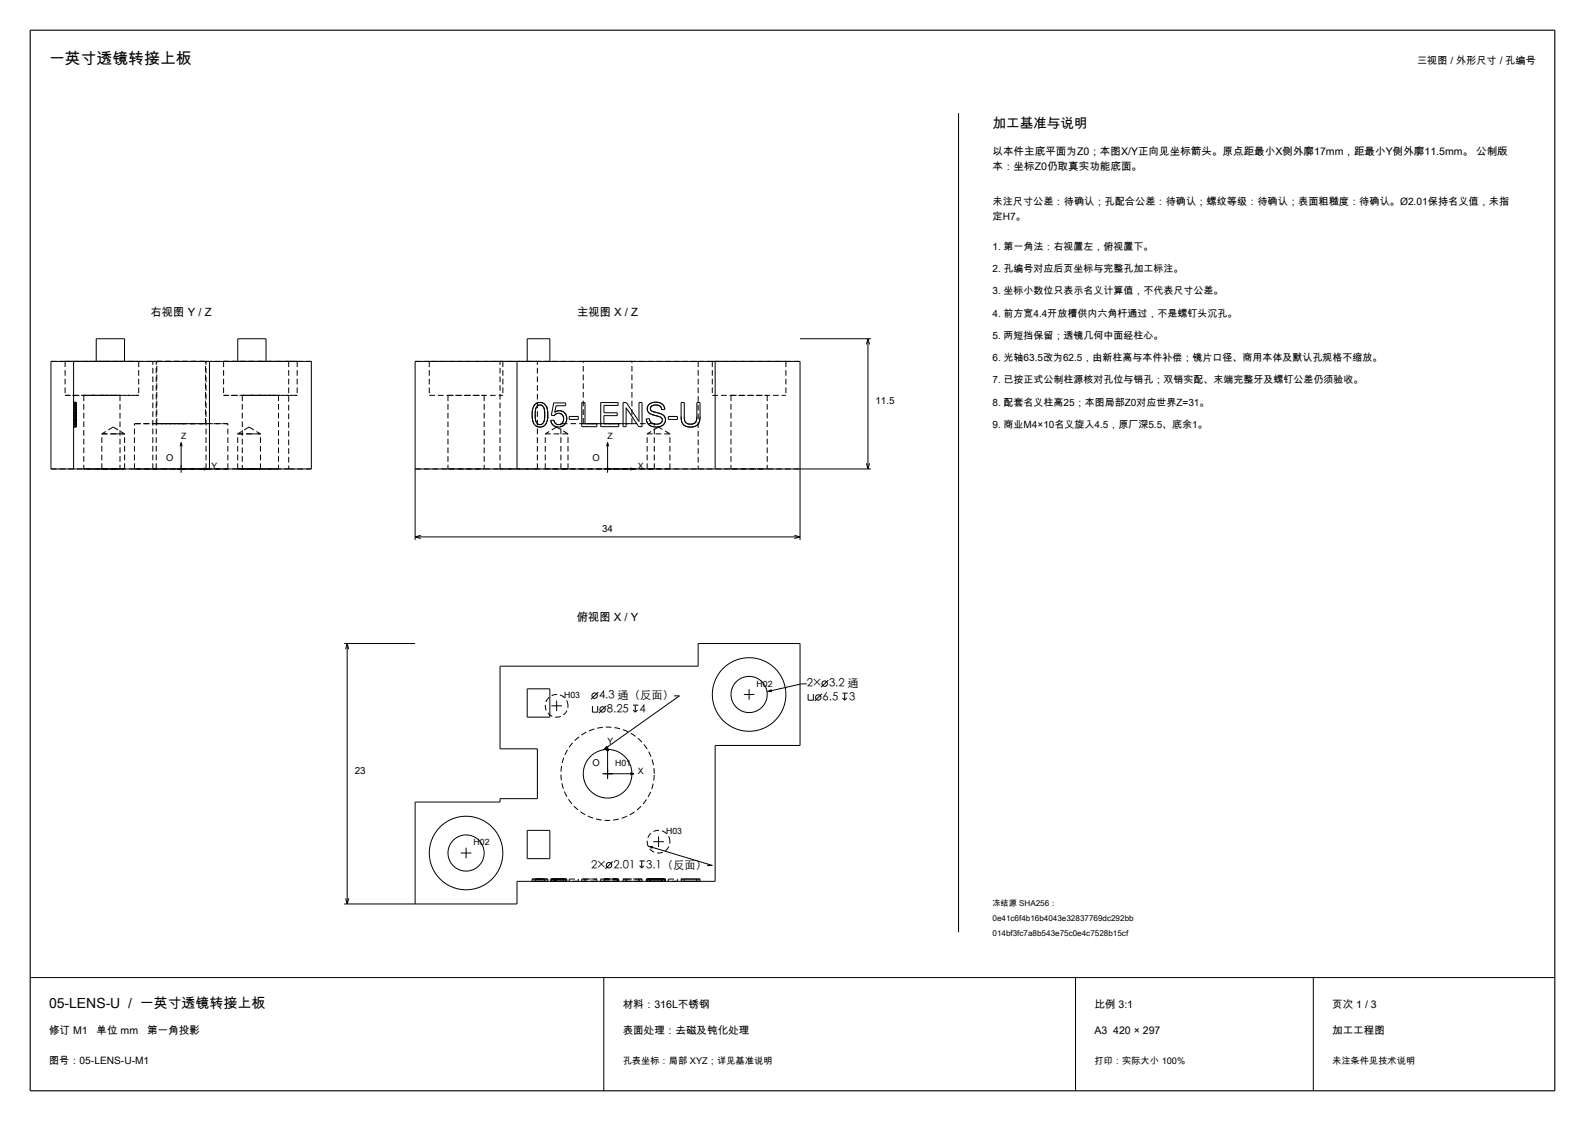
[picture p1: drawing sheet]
<svg xmlns="http://www.w3.org/2000/svg" width="420mm" height="297mm" viewBox="0 0 420 297" stroke-linecap="round" stroke-linejoin="round" font-family="sans-serif">
<path d="M8 8h404v281h-404z" fill="none" stroke="#000" stroke-width=".3"/>
<g fill="none" stroke="#000" stroke-width=".26">
<path d="M254 30v217M13.5 95.8h69v28.5h-69zM19.5 95.8v28.5M25.5 95.8v-6h7.5v6M55.5 95.8v28.5M63 95.8v-6h7.5v6M137 95.8v28.5M139.7 95.8v-6h6v6M189.5 95.8v28.5M212 89.8h18.8M230 89.8v34.5M230 89.8l-.4 1.5"/>
<path d="M230 89.8l.4 1.5M48 117.2v8M48 117.2l-.3 1.1M48 117.2l.3 1.1M141 109.9a2.8 2.8 0 0 0 1.7 3.2l.4 .1M141 109.9v.2M141 109.6v.3M141 110.8l.6 1.6M141.1 108.6v.1M141.2 108.1l-.2 1.8M141.2 108.1v.1M141.3 107.9l-.1 .2"/>
<path d="M141.5 107.5h.1M141.8 109.9l.1 1.3 .3 .8M141.8 109.9l.1 1.2 .3 .9M141.8 109.5v.4M141.9 108.5v.1M142.2 112l.4 .4 .5 .1M142.2 112v.1M142.2 107.7l-.3 .9-.1 1.3M142.2 107.7l-.1 .2M142.3 107.6l-.1 .1M142.8 106.6l-.1 .1M142.8 112.5h.3"/>
<path d="M143 106.6h-.1M143.1 107.3l.5 .1 .4 .4M143.1 107.3l-.9 .4M143.1 107.3h.2M143.1 107.3h-.3M143.2 106.6h.1M143.3 112.5h-.2M143.3 106.6h.1M143.3 113.1l-.2 .1M143.4 113.1h.1M143.9 107.7l.1 .1M144 107.8l.3 .8 .1 1.3"/>
<path d="M144 112l-.4 .4-.5 .1M144 107.8l.3 .9 .1 1.2M144 112l-.1 .1M144.2 107h.1M144.2 112.8l-1.1 .4M144.2 112.8l-.2 .1M144.4 109.9l-.1 1.3-.3 .8M144.4 109.9l-.1 1.2-.3 .9M144.4 107.2l.2 .2M144.6 107.4a1.89 1.89 0 0 0-1.9-.7 1.89 1.89 0 0 0-1.5 1.4M144.6 107.4l.4 1M144.8 112l-.3 .5"/>
<path d="M144.9 107.9h.1M144.9 111.7l-.7 1.1M145 108.2v.2M145 111.6l-.1 .1M145 108.4l.2 1.5M145 108.4v.1M145.1 111.1v.1M145.1 108.8v.1M145.1 110.7h.1M145.1 109.1v.2M145.1 109.3h.1M145.2 109.5v.2"/>
<path d="M145.2 109.9l-.3 1.8M145.2 109.9v.3M146.1 112l.5 .7M146.8 112.8l1.1 .3M146.8 111.3l.4 .9M146.8 111.3l-.8 .1 .2 .7 .4 .6M146.8 111.3v.3M147 109.2l.3-1.7h2.6v-.8h-3.2l-.6 3.3 .7 .1 .5-.4M147 112l.2 .2M147 109.9h.1M147.2 112.2l.5 .3M147.2 109.1l-.2 .1"/>
<path d="M147.3 109.7h-.1M147.7 109.5l-.4 .2M148 109.5l-.7 .2M148 109.5l1 .4M148 109.5h.1M148 109.5h-.1M148.2 109.5l.8 .4M148.2 108.8l.8 .2 .6 .4M148.2 108.8l-1.2 .4M148.2 108.8l-.5 .1M148.3 108.8l1.1 .4M149 109.9l.4 1"/>
<path d="M149.3 110.7l.1 .2M149.4 110.9a1.34 1.34 0 0 1-.7 1.4 1.34 1.34 0 0 1-1.5-.1M149.4 110.9v.2M149.6 109.4a2.34 2.34 0 0 1 .1 3M149.6 109.4l.5 .7M149.7 112.4a2.25 2.25 0 0 1-3.1 .3M150.1 111.4l-.4 1M150.8 110.3h2.4v.8h-2.4zM154.2 106.7h.8v5.6h3.2v.7h-4zM159.2 106.7h4.6v.7h-3.8v2h3.6v.7h-3.6v2.2h3.9v.7h-4.7zM161 117.2v8M161 117.2l-.3 1.1"/>
<path d="M161 117.2l.3 1.1M165.1 106.7h.9l3.3 5v-5h.8v6.3h-.8l-3.4-5v5h-.8zM171.3 111l.8-.1 .2 .8M171.3 111l.3 1.1M171.3 111v.4M171.5 111.9h.1M171.5 111.9l.1 .2M171.5 108.3l.2 .8M171.5 108.3v.3M171.5 108.1v.2M171.6 112.1l.9 .8M171.6 112.1l.2 .2"/>
<path d="M171.6 109l.1 .1M171.7 109.1l.7 .6M171.8 107.4l-.3 .9M171.8 107.4l-.2 .3M171.8 112.4l.2 .2M172 107.1l-.2 .3M172 109.5h.1M172.1 111.2v.1M172.2 109.5l.2 .2M172.2 111.4h.1M172.2 111.5l.1 .2M172.2 112.7l.3 .2"/>
<path d="M172.3 108.3l.3 .5M172.3 111.7l.7 .5M172.3 111.7l.2 .2M172.4 108l-.1 .3M172.4 108.6l.2 .2M172.4 109.7l1.2 .4M172.4 106.8v.1M172.5 107.8h.1M172.5 111.9l.1 .1M172.5 112.9l1.5 .3M172.6 108.8l1.2 .5M172.6 108.8l.3 .2"/>
<path d="M172.6 112h.1M172.7 109.8l.9 .3M173 112.2l.9 .2 .9-.2M173 112.2l.5 .1M173 107.4h-.1M173.1 113.1h.1M173.5 107.3h-.3M173.6 110.1l1.2 .3M173.6 110.1h.2M173.8 106.5a2.06 2.06 0 0 1 2.4 2M173.8 106.5l-1.2 .3-.8 .6M173.8 106.5l.2 .1"/>
<path d="M173.8 107.3a1.17 1.17 0 0 0-1.5 1M173.8 107.3a1.32 1.32 0 0 1 1.5 1.2M173.8 107.3h.2M173.8 109.3a2.36 2.36 0 0 1 2.5 1.7v.2M173.8 109.3l.4 .1M173.8 113.1l.2 .1M174.1 110.2h.1M174.4 106.6h.1M174.4 112.4h.1M174.7 110.4h.1M174.8 110.4l.6 .4M174.8 112.2l-.3 .1"/>
<path d="M174.9 109.5v.1M174.9 113l-.7 .1M174.9 110.5l.2 .1M175.1 106.8l.1 .1M175.1 112.1h.1M175.1 110.6l.3 .2M175.2 112.9l-1.2 .3M175.3 108.1v.4M175.3 111.9l-.5 .3M175.3 111.9l-.2 .2M175.4 110.8l.1 .5M175.4 112.8l-.2 .1"/>
<path d="M175.4 111.8l-.1 .1M175.5 111v.1M175.5 111.6v.1M175.5 111.2v.1M175.5 111.3l-.2 .6M175.6 107.1v.1M175.7 110h.1M176 107.8h.1M176.1 112.2l-.9 .7M176.1 112.2l-.5 .4M176.1 107.9v.1M176.1 108.1l.1 .4"/>
<path d="M176.2 108.5h-.9M176.2 111.9l-.1 .3M176.3 110.7v.1M176.3 111.6h.1M176.3 111v.2M176.3 111.2l-.2 1M176.3 111.2v.2M177.1 110.3h2.4v.8h-2.4zM180.5 110.3l.2 1.6M180.5 110.3v.3M180.5 111h.1M180.7 111.8v.1"/>
<path d="M180.7 111.9l.8 .9M180.7 111.9l.1 .3M181.1 112.5h.1M181.3 112.7l.2 .1M181.3 110.3l.2 1.3M181.3 110.3v-3.6h-.8v3.6M181.3 110.3v.2M181.3 110.8l.1 .2M181.4 111.4l.1 .2M181.5 111.6l.5 .6M181.5 111.6l.1 .2M181.5 112.8l1.5 .4"/>
<path d="M181.7 111.9v.1M181.9 113h.1M182 112.2l.7 .2M182.2 113.1l.8 .1M184.3 112l-1 .4-1.3-.2M184.3 112.9l-.6 .2M184.3 111.9v.1M184.5 112.8l-1.5 .4M184.7 110.3l-.1 1-.3 .7M184.7 110.3v-3.6h.8v3.6M184.7 110.3l-.1 .6M184.7 112.7l-.2 .1"/>
<path d="M185.3 111.9l-.8 .9M185.3 111.7v.2M185.4 111.3v.2M185.5 110.3l-.2 1.6M185.5 110.3v.7M54 124l1 .3-1 .2M110 124.3h120.8M167 124l1 .3-1 .2M229.6 122.8l.4 1.5M230.4 122.8l-.4 1.5M110 143.1v-47.3h102v47.3M110 142.3h102"/>
<path d="M110 142.3l1.5 .4M111.5 141.8l-1.5 .5M210.5 141.8l1.5 .5M212 142.3l-1.5 .4M91.2 170.5h18.8M92 170.5v69M92 170.5l-.4 1.5M92 170.5l.4 1.5M139.7 182.5h6v7.5h-6zM146.1 187h2.8M147.5 185.6v2.8M157 187.1v1.6h1.4v-1.6"/>
<path d="M158.5 183.3l-1.9 2M160.6 187l-1.9 1.9M161 198v8.4M161 198l-.3 1M161 198l.3 1M167.7 186.8h1.4M167.8 188.1l.5 .6M168.3 186.8v1.9M168.9 188.1l-.6 .6M178.6 184.4h1.4l-20.1 14.2M197.1 184h2.8M198.5 182.6v2.8"/>
<path d="M213.8 181.2h-1.4l-9.2 2M214.1 183.9v1.6h1.4v-1.6M217.8 183.8l-1.9 1.9M219.5 180.2l-1.9 1.9M223.2 183.6h1.4M223.3 184.9l.5 .6M223.8 183.6v1.9M224.4 184.9l-.6 .6M159.6 205h8.4M167 204.7l1 .3M168 205l-1 .3M91.2 239.5h45.8v-6h52.5v-36h22.5v-27h-27v6h-52.5v21.9h9.9v13.2h-9.9v.9h-22.5v27"/>
<path d="M91.6 238l.4 1.5M92.4 238l-.4 1.5M122.1 226h2.8M123.5 224.6v2.8M139.7 220h6v7.5h-6zM162.3 228.3l-1.9 1.9M169.5 228.1h1.3M169.5 229.4l.5 .6M170 228.1v1.9M170.6 229.4l-.6 .6M171.7 224.2l17.1 5.1h-1.5M173.1 223h2.8"/>
<path d="M174.5 221.6v2.8M8 259h404M160 259v30M285 259v30M348 259v30"/>
<circle cx="157.6" cy="184.3" r=".72"/>
<circle cx="159.7" cy="188" r=".72"/>
<circle cx="198.5" cy="184" r="4.8"/>
<circle cx="198.5" cy="184" r="9.7"/>
<circle cx="216.8" cy="184.8" r=".72"/>
<circle cx="218.5" cy="181.1" r=".72"/>
<circle cx="161" cy="205" r="6.5"/>
<circle cx="123.5" cy="226" r="9.8"/>
<circle cx="123.5" cy="226" r="4.8"/>
<circle cx="161.4" cy="229.2" r=".72"/>
</g>
<g fill="none" stroke="#000" stroke-width=".26" stroke-dasharray="1.5 .8" stroke-linecap="butt">
<path d="M13.5 95.8h27M17.3 95.8h9.7M17.3 95.8v9M25.5 95.8h7.5M27 95.8h9.7M36.7 95.8h-19.4M36.7 95.8v9M40.5 95.8h.9M41.4 95.8h13.2M41.5 95.8h6.5M48 95.8h6.5M54.5 95.8h-13"/>
<path d="M54.6 95.8h21.9M59.3 95.8h9.7M59.3 95.8v9M63 95.8h7.5M69 95.8h9.7M76.5 95.8h6M76.5 95.8v28.5M78.7 95.8h-19.4M78.7 95.8v9M110 95.8h22.5M113.7 95.8h19.5M113.7 95.8v9"/>
<path d="M132.5 95.8h52.5M133.2 95.8v9M139.7 95.8h6M142.4 95.8h-9.9M167.4 95.8h-12.8M185 95.8h27M185 95.8v28.5M188.8 95.8h19.5M188.8 95.8v9M208.3 95.8v9M17.3 104.8h9.7M19.5 106.6v.4"/>
<path d="M19.5 107v1.1M19.5 108.1v1.8M19.5 109.9v2.6M19.5 112.5v.7M19.5 113.2v-.4M19.5 112.8v-1.1M19.5 111.7v-1.8M19.5 109.9v-1.5M19.5 108.4v-1M19.5 107.4v-.6M19.5 106.8v-.2M19.5 110.3v.8"/>
<path d="M19.5 112.5v-.3M19.5 112.2v-.9M19.5 111.3v.1M19.5 111.4v1.3M19.5 112.7v.5M19.5 113.2v-.8M19.5 112.4v-1.5M19.5 110.9v-1.5M19.5 109.4v-.6M19.5 108.8v.4M19.5 109.2v-1.7M19.5 107.5v-.8"/>
<path d="M19.5 106.7v3.3M19.5 110v.1M19.5 110.1v-.4M19.5 109.7v-.2M19.5 109.5v.4M19.5 109.9v1M19.5 110.9v1.2M19.5 112.1v.4M19.5 106.7v6.3M19.5 113v-.7M19.5 112.3v-5.6M19.5 112.3v-2.2"/>
<path d="M19.5 110.1v-.7M19.5 109.4v-2M19.5 107.4v-.7M19.5 113v-5M19.5 106.7v5M19.5 110.3v-3.6M19.5 106.7v3.6M19.5 110.3v1.7M19.5 112v.4M19.5 112.4v-.2M19.5 112.2v-.6M19.5 111.6v-1.3"/>
<path d="M19.5 110.3v1.6M19.5 111.9v.9M19.5 112.8v.4M19.5 112.8v-.9M19.5 111.9v-1.6M19.5 112.2v-.5M19.5 111.7v-.8M19.5 110.9v.1M19.5 111v1.1M19.5 112.1v.8M19.5 112.9v.3M19.5 113.2v-.3"/>
<path d="M19.5 112.9v-.7M19.5 112.2v-1M19.5 111.2v-.9M19.5 110.3v-.6M19.5 109.7v-.4M19.5 109.3v-.5M19.5 108.8v-.5M19.5 108.3v-.7M19.5 107.6v-.3M19.5 107.3v.3M19.5 107.6v.9M19.5 108.5v-1"/>
<path d="M19.5 107.5v-.7M19.5 106.8v-.3M19.5 106.5v.3M19.5 106.8v.6M19.5 107.4v.9M19.5 108.3v.8M19.5 109.1v.6M19.5 109.7v.4M19.5 110.1v.3M19.5 110.4v.4M19.5 110.8v.5M19.5 111.3v.6"/>
<path d="M19.5 111.9v.3M19.5 112.2v.2M19.5 106.6h.6M19.5 113.2h.6M19.5 110.3h.6M19.5 111.1h.6M19.5 112.5h.6M19.5 109.5h.6M19.5 110.1h.6M19.5 110h.6M19.5 106.7h.6M19.5 107.5h.6"/>
<path d="M19.5 109.2h.6M19.5 108.8h.6M19.5 111.4h.6M19.5 111.3h.6M19.5 112.3h.6M19.5 113h.6M19.5 107.4h.6M19.5 109.4h.6M19.5 111.7h.6M19.5 108h.6M19.5 112.4h.6M19.5 106.5h.6"/>
<path d="M19.5 108.5h.6M19.5 107.3h.6M19.5 111h.6M19.5 110.9h.6M19.5 112v-2.1M19.5 112.5v-.5M19.5 112v.5M19.5 109.9v2.1M19.5 107.8v2.1M19.5 107.3v.5M19.5 107.7v-.4M19.5 109.9v-2.2"/>
<path d="M20.1 107v-.4M20.1 106.6v.2M20.1 106.8v.6M20.1 107.4v1M20.1 108.4v1.5M20.1 109.9v1.8M20.1 111.7v1.1M20.1 112.8v.4M20.1 113.2v-.7M20.1 112.5v-2.6M20.1 109.9v-1.8M20.1 108.1v-1.1"/>
<path d="M20.1 110.3v.8M20.1 112.2v.3M20.1 112.5v-.4M20.1 112.1v-1.2M20.1 110.9v-1M20.1 109.9v-.4M20.1 109.5v.2M20.1 109.7v.4M20.1 110.1v-.1M20.1 110v-3.3M20.1 106.7v.8M20.1 107.5v1.7"/>
<path d="M20.1 109.2v-.4M20.1 108.8v.6M20.1 109.4v1.5M20.1 110.9v1.5M20.1 112.4v.8M20.1 113.2v-.5M20.1 112.7v-1.3M20.1 111.4v-.1M20.1 111.3v.9M20.1 106.7v5.6M20.1 112.3v.7M20.1 113v-6.3"/>
<path d="M20.1 106.7v.7M20.1 107.4v2M20.1 109.4v.7M20.1 110.1v2.2M20.1 106.7v5M20.1 113v-5M20.1 106.7v3.6M20.1 110.3v1.6M20.1 111.9v.9M20.1 113.2v-.4M20.1 112.8v-.9M20.1 111.9v-1.6"/>
<path d="M20.1 110.3v1.3M20.1 111.6v.6M20.1 112.2v.2M20.1 112.4v-.4M20.1 112v-1.7M20.1 111.7v.5M20.1 112.4v-.2M20.1 112.2v-.3M20.1 111.9v-.6M20.1 111.3v-.5M20.1 110.8v-.4M20.1 110.4v-.3"/>
<path d="M20.1 110.1v-.4M20.1 109.7v-.6M20.1 109.1v-.8M20.1 108.3v-.9M20.1 107.4v-.6M20.1 106.8v-.3M20.1 106.5v.3M20.1 106.8v.7M20.1 107.5v1M20.1 108.5v-.9M20.1 107.6v-.3M20.1 107.3v.3"/>
<path d="M20.1 107.6v.7M20.1 108.3v.5M20.1 108.8v.5M20.1 109.3v.4M20.1 109.7v.6M20.1 110.3v.9M20.1 111.2v1M20.1 112.2v.7M20.1 112.9v.3M20.1 113.2v-.3M20.1 112.9v-.8M20.1 112.1v-1.1"/>
<path d="M20.1 111v-.1M20.1 110.9v.8M20.1 109.9v2.1M20.1 112v.5M20.1 112.5v-.5M20.1 112v-2.1M20.1 109.9v-2.1M20.1 107.8v-.5M20.1 107.3v.4M20.1 107.7v2.2M22.2 104.8h4.8M22.2 104.8v19.5"/>
<path d="M27 115h3M27 104.8h9.7M27 104.8h4.8M30 115h3M30 113.1l-3 1.9M30 113.1l3 1.9M31.8 104.8h-9.6M31.8 104.8v19.5M33 115h-6M35.6 112.2h12.4M36.7 104.8h-19.4M41.5 112.2h6.5"/>
<path d="M41.5 112.2v-16.4M48 112.2h6.5M48 112.2h12.4M54.5 112.2h-13M54.5 112.2v-16.4M59.3 104.8h9.7M60.4 112.2h-24.8M63 115h3M64.2 104.8h4.8M64.2 104.8v19.5M66 115h3M66 113.1l-3 1.9"/>
<path d="M66 113.1l3 1.9M69 104.8h9.7M69 104.8h4.8M69 115h-6M73.8 104.8h-9.6M73.8 104.8v19.5M78.7 104.8h-19.4M113.7 104.8h19.5M118.7 104.8h9.6M118.7 104.8v19.5M128.3 104.8v19.5M141 109.6l.1-.9"/>
<path d="M141 110.8v-.7M141.1 108.6l.1-.4M141.3 107.9l.2-.4M141.5 107.5l.4-.5M141.6 112.5v-.1M141.9 108.6l-.1 .9M141.9 107l.8-.3M142.1 107.9l-.2 .6M142.2 112.1l.6 .4M142.8 106.6h.1M142.8 107.3l-.5 .3M143 106.6h.1"/>
<path d="M143.1 106.6h.1M143.1 113.2l-.8-.2-.7-.5M143.2 106.6h.1M143.3 112.5l.6-.4M143.3 106.6l.7 .2M143.4 113.1h-.1M143.9 107.7l-.6-.4M144 106.8l.2 .2M144 112.9l-.6 .2M144.2 107l.2 .2M144.5 112.5l-.3 .3M144.6 107.4l.3 .5"/>
<path d="M144.9 107.9l.1 .3M144.9 111.7l-.1 .3M145 108.5l.1 .3M145.1 111.2l-.1 .4M145.1 108.9v.2M145.1 110.7v.4M145.1 109.3l.1 .2M145.2 110.2l-.1 .5M145.2 109.7v.2M146.1 112l-.1-.6M146.8 112.8l-.2-.1M146.8 111.6l.2 .4"/>
<path d="M147 109.9l-.2 .2M147.2 109.7l-.2 .2M147.2 109.1l.5-.2M147.5 113.1l-3 1.9M147.7 112.5h.3M147.9 109.5h-.2M148 113.2l-.1-.1M148.2 109.5h-.1M148.2 108.8h.1M149 112.1l.4-1M149.3 110.7l-.3-.8M149.4 109.2l.2 .2"/>
<path d="M149.7 112.4a2.02 2.02 0 0 1-1.7 .8M150.1 110.1l.1 .8M150.2 110.9l-.1 .5M150.5 115h-6M150.5 115l-3-1.9M154.6 112.2v-16.4M167.4 112.2v-16.4M167.4 112.2h-12.8M171.5 111.9l-.2-.5M171.5 108.1l.1-.4M171.6 109l-.1-.4M171.8 112.4v-.1"/>
<path d="M172 107.1l.4-.2M172 109.5l-.3-.4M172.1 110.9v.3M172.1 111.3l.1 .1M172.2 109.5h-.1M172.2 111.4v.1M172.2 112.7l-.2-.1M172.3 108.3l.1 .3M172.4 106.8h.2M172.5 107.8l-.1 .2M172.6 112l.4 .2M172.7 107.6l-.2 .2"/>
<path d="M172.7 109.8l-.3-.1M172.9 107.4l-.2 .2M172.9 109l.9 .3M173.1 113.1l-.6-.2M173.2 107.3l-.2 .1M173.4 112.2h-24.8M173.5 112.3l.4 .1M173.8 107.3h-.3M173.8 113.1h-.6M173.9 112.4h.5M174 106.6h.4M174.1 110.2l-.3-.1"/>
<path d="M174.2 113.1l-.2 .1M174.2 109.4l.7 .1M174.4 112.4l.1-.1M174.5 106.6l.5 .2M174.5 113.1l-3 1.9M174.5 112.3h.1M174.7 110.4l-.5-.2M174.8 112.2l.3-.1M174.9 107.6l-.9-.3M174.9 109.6l.4 .1M174.9 110.5l-.1-.1M175 106.8h.1"/>
<path d="M175.2 112.9l-.3 .1M175.2 106.9l.4 .2M175.3 109.7l.4 .3M175.3 108.1l-.4-.5M175.4 111.8l.1-.1M175.5 111l-.1-.2M175.5 111.6v-.3M175.5 111.2v-.1M175.6 107.2l.2 .3M175.6 112.6l-.2 .2M175.8 110l.3 .3M175.8 107.5l.2 .3"/>
<path d="M176 107.8l.1 .1M176.1 110.3l.2 .4M176.1 108v.1M176.3 110.8v.2M176.3 111.6l-.1 .3M176.3 111.4v.2M177.5 115h-6M177.5 115l-3-1.9M180.5 111v-.4M180.7 111.8l-.2-.8M181.1 112.5l-.3-.3M181.3 112.7l-.2-.2"/>
<path d="M181.3 110.5v.3M181.4 111v.4M181.6 111.8l.1 .1M181.7 112l.3 .2M181.9 113l-.4-.2M182.2 113.1l-.2-.1M182.2 112.3h.1M182.7 112.4h.2M183.7 113.1l-.7 .1M184.3 111.9l.3-1M184.5 112.8l-.2 .1M185.3 111.9l-.6 .8"/>
<path d="M185.4 111.5l-.1 .2M185.5 111l-.1 .3M188.8 104.8h19.5M193.7 104.8h9.6M193.7 104.8v19.5M203.3 104.8v19.5M13.5 124.3h27M22.2 124.3h4.8M27 124.3h3M27 124.3v-9.3M27 124.3h4.8M30 124.3h3"/>
<path d="M31.8 124.3h-9.6M33 124.3h-6M33 124.3v-9.3M35.6 124.3h12.4M35.6 124.3v-12.1M40.5 124.3v-28.5M40.5 124.3h.9M41.4 124.3v-28.5M41.4 124.3h13.2M48 124.3h12.4M54.6 124.3v-28.5M54.6 124.3h21.9"/>
<path d="M60.4 124.3h-24.8M60.4 124.3v-12.1M63 124.3h3M63 124.3v-9.3M64.2 124.3h4.8M66 124.3h3M69 124.3h4.8M69 124.3h-6M69 124.3v-9.3M73.8 124.3h-9.6M76.5 124.3h6M110 124.3h22.5"/>
<path d="M118.7 124.3h9.6M132.5 124.3v-28.5M132.5 124.3h52.5M142.4 124.3v-28.5M142.4 124.3h-9.9M144.5 124.3v-9.3M148.6 124.3v-12.1M150.5 124.3h-6M150.5 124.3v-9.3M171.5 124.3v-9.3M173.4 124.3h-24.8M173.4 124.3v-12.1"/>
<path d="M177.5 124.3h-6M177.5 124.3v-9.3M185 124.3h27M193.7 124.3h9.6M150.5 187a3 3 0 0 0-4.3-2.7 3 3 0 0 0-.5 5.1 3 3 0 0 0 4.8-1.8v-.6M173.4 205a12.4 12.4 0 0 0-18.2-10.9 12.4 12.4 0 0 0-1.1 21.2 12.4 12.4 0 0 0 19.2-9.1l.1-1.2M141 233.5h.6M141 233.5v-.6M141 232.9h.2M141.2 233.5h-.2M141.2 232.9h.7M141.6 233.5h1.5"/>
<path d="M141.6 232.9h-.6M141.8 232.9h.4M141.8 233.5v-.6M141.8 233.5h.4M141.9 233.5h-.7M141.9 232.9h1.2M142.2 232.9h.9M142.2 233.5h-.4M142.2 232.9h-.4M142.2 233.5h.9M143.1 232.9h-.9M143.1 233.5h.9"/>
<path d="M143.1 233.5h-1.2M143.1 233.5h1.1M143.1 232.9h.9M143.1 232.9h-1.5M143.1 233.5h-.9M144 233.5h-.9M144 232.9h.6M144 232.9h.4M144 232.9h-.9M144 233.5h.4M144.2 233.5h.7M144.2 232.9h-1.1"/>
<path d="M144.4 233.5h-.4M144.4 233.5v-.6M144.6 233.5h-.6M144.6 232.9h.4M144.9 233.5h.3M144.9 232.9h-.7M145 233.5h-.4M145 232.9h.2M145.2 233.5h-.2M145.2 233.5v-.6M145.2 232.9h-.3M146 233.5h.6"/>
<path d="M146 233.5v-.6M146 232.9h.8M146.1 233.5h.7M146.1 233.5v-.6M146.1 232.9h.6M146.6 233.5h1.4M146.6 232.9h-.6M146.7 233.5h-.6M146.7 233.5v-.6M146.7 232.9h3.2M146.8 233.5h-.8M146.8 233.5v-.6"/>
<path d="M146.8 232.9h.4M146.8 233.5h.5M146.8 232.9h-.7M147 233.5h.3M147 233.5v-.6M147 232.9h1.2M147.2 233.5h-.4M147.2 232.9h.8M147.3 233.5h.7M147.3 232.9h-.5M147.3 233.5h2.6M147.3 233.5v-.6"/>
<path d="M147.3 232.9h-.3M148 233.5h1M148 232.9h-.7M148 233.5h-.8M148 233.5h1.7M148 232.9h1M148 232.9h-1.4M148.2 233.5h-1.2M148.2 232.9h1.4M149 233.5h-1M149 232.9h.4M149 233.5h.4"/>
<path d="M149 232.9h-1M149.4 233.5h-.4M149.4 233.5v-.6M149.4 232.9h-.4M149.6 233.5h-1.4M149.6 232.9h.6M149.7 233.5h.5M149.7 232.9h-1.7M149.9 233.5h-3.2M149.9 233.5v-.6M149.9 232.9h-2.6M150.2 233.5h-.6"/>
<path d="M150.2 233.5v-.6M150.2 232.9h-.5M150.8 233.5v-.6M150.8 232.9h2.4M153.2 233.5h-2.4M153.2 233.5v-.6M154.2 233.5h4M154.2 233.5v-.6M154.2 232.9h.8M155 233.5h-.8M155 233.5v-.6M155 232.9h3.2"/>
<path d="M158.2 233.5h-3.2M158.2 233.5v-.6M158.2 232.9h-4M159.2 233.5h4.7M159.2 233.5v-.6M159.2 232.9h4.6M160 233.5h3.6M160 233.5h3.8M160 233.5v-.6M160 232.9h3.6M160 232.9h3.9M163.6 233.5v-.6"/>
<path d="M163.8 233.5h-4.6M163.8 233.5v-.6M163.8 232.9h-3.8M163.9 233.5h-3.9M163.9 233.5v-.6M163.9 232.9h-4.7M165.1 233.5h.8M165.1 233.5v-.6M165.1 232.9h.9M165.9 233.5h3.4M165.9 233.5v-.6M165.9 232.9h-.8"/>
<path d="M166 233.5h-.9M166 233.5v-.6M166 232.9h3.3M169.3 233.5h.8M169.3 233.5v-.6M169.3 232.9h-3.4M169.3 233.5h-3.3M169.3 232.9h.8M170.1 233.5h-.8M170.1 233.5v-.6M170.1 232.9h-.8M171.3 233.5h.3"/>
<path d="M171.3 233.5v-.6M171.3 232.9h.8M171.5 233.5h.2M171.5 233.5v-.6M171.5 232.9h.3M171.6 233.5h.9M171.6 232.9h-.3M171.7 233.5h.7M171.7 232.9h-.2M171.8 233.5h-.3M171.8 232.9h.8M172.1 233.5h-.8"/>
<path d="M172.1 233.5v-.6M172.1 232.9h.2M172.3 233.5h.4M172.3 233.5v-.6M172.3 232.9h.3M172.3 233.5h-.2M172.3 232.9h.7M172.4 233.5h1.2M172.4 232.9h-.7M172.5 233.5h1.5M172.5 232.9h-.9M172.6 233.5h-.3"/>
<path d="M172.6 232.9h1.2M172.6 233.5h-.8M172.7 233.5h1.1M172.7 232.9h-.4M173 233.5h-.7M173 232.9h.9M173.6 233.5h1.2M173.6 232.9h-1.2M173.8 233.5h-1.2M173.8 232.9h1.2M173.8 233.5h1.1M173.8 232.9h-1.1"/>
<path d="M173.8 232.9h1.5M173.9 233.5h-.9M173.9 232.9h.9M174 233.5h1.2M174 232.9h-1.5M174.8 233.5h.6M174.8 232.9h-1.2M174.8 233.5h-.9M174.8 232.9h.5M174.9 233.5h.4M174.9 232.9h-1.1M175 233.5h-1.2"/>
<path d="M175 232.9h.8M175.2 233.5h.9M175.2 232.9h-1.2M175.3 233.5h-1.5M175.3 232.9h.8M175.3 233.5h.9M175.3 233.5v-.6M175.3 232.9h-.4M175.3 233.5h-.5M175.3 232.9h.2M175.4 233.5h.1M175.4 232.9h-.6"/>
<path d="M175.5 233.5h-.2M175.5 233.5v-.6M175.5 232.9h-.1M175.8 233.5h-.8M175.8 232.9h.4M176.1 233.5h.2M176.1 232.9h-.9M176.1 233.5h-.8M176.1 232.9h.2M176.2 233.5h-.4M176.2 233.5v-.6M176.2 232.9h-.9"/>
<path d="M176.3 233.5h-.2M176.3 233.5v-.6M176.3 232.9h-.2M177.1 233.5v-.6M177.1 232.9h2.4M177.5 223a3 3 0 0 0-4.3-2.7 3 3 0 0 0-.5 5.1 3 3 0 0 0 4.8-1.8v-.6M179.5 233.5h-2.4M179.5 233.5v-.6M180.5 233.5h.2M180.5 233.5v-.6M180.5 232.9h.8M180.7 233.5h.8"/>
<path d="M180.7 232.9h-.2M181.3 233.5h-.8M181.3 233.5v-.6M181.3 232.9h.2M181.5 233.5h-.2M181.5 232.9h.5M181.5 233.5h1.5M181.5 232.9h-.8M182 233.5h-.5M182 232.9h.9M182.9 233.5h-.9M182.9 232.9h1.4"/>
<path d="M183 233.5h1.5M183 232.9h-1.5M184.3 233.5h-1.4M184.3 232.9h.4M184.5 233.5h.8M184.5 232.9h-1.5M184.7 233.5h-.4M184.7 233.5v-.6M184.7 232.9h.8M185.3 233.5h.2M185.3 232.9h-.8M185.5 233.5h-.8"/>
<path d="M185.5 233.5v-.6M185.5 232.9h-.2"/>
</g>
<path d="M160.7 197.6l.5 .6-1.3 .4zM203.2 183.2l1.2-.6 .2 .8zM171.7 224.2l1.4-.1-.3 .8z" fill="#000"/>
<text font-size="4.2" x="13" y="17">一英寸透镜转接上板</text>
<text font-size="3.7" x="13" y="267">05-LENS-U / 一英寸透镜转接上板</text>
<text font-size="3.6" x="263" y="34">加工基准与说明</text>
<g font-size="3">
<text x="39.9" y="83.7">右视图 Y / Z</text>
<text x="152.9" y="83.7">主视图 X / Z</text>
<text x="152.8" y="164.5">俯视图 X / Y</text>
<text x="158.7" y="185.3">4.3 通（反面）</text>
<text x="213.8" y="182.1">2×</text>
<text x="218" y="185.7">6.5</text>
<text x="219.7" y="182.1">3.2 通</text>
<text x="225" y="185.7">3</text>
<text x="160.8" y="188.9">8.25</text>
<text x="169.5" y="188.9">4</text>
<text x="156.6" y="230.2">2× 2.01</text>
<text x="171.2" y="230.2">3.1（反面）</text>
</g>
<g font-size="2.8">
<text x="263" y="41">以本件主底平面为Z0；本图X/Y正向见坐标箭头。原点距最小X侧外廓17mm，距最小Y侧外廓11.5mm。 公制版</text>
<text x="263" y="45.1">本：坐标Z0仍取真实功能底面。</text>
<text x="165" y="267">材料：316L不锈钢</text>
<text x="290" y="267">比例 3:1</text>
<text x="353" y="267">页次 1 / 3</text>
<text x="13" y="274">修订 M1</text>
<text x="25.6" y="274">单位 mm</text>
<text x="39" y="274">第一角投影</text>
<text x="165" y="274">表面处理：去磁及钝化处理</text>
<text x="290" y="274">A3 420 × 297</text>
<text x="353" y="274">加工工程图</text>
</g>
<g font-size="2.7">
<text x="375.5" y="17">三视图 / 外形尺寸 / 孔编号</text>
<text x="263" y="54.2">未注尺寸公差：待确认；孔配合公差：待确认；螺纹等级：待确认；表面粗糙度：待确认。Ø2.01保持名义值，未指</text>
<text x="263" y="58.2">定H7。</text>
<text x="13" y="282">图号：05-LENS-U-M1</text>
</g>
<g font-size="2.6">
<text x="263" y="66.2">1. 第一角法：右视置左，俯视置下。</text>
<text x="263" y="72.1">2. 孔编号对应后页坐标与完整孔加工标注。</text>
<text x="263" y="78">3. 坐标小数位只表示名义计算值，不代表尺寸公差。</text>
<text x="263" y="83.9">4. 前方宽4.4开放槽供内六角杆通过，不是螺钉头沉孔。</text>
<text x="263" y="89.8">5. 两短挡保留；透镜几何中面经柱心。</text>
<text x="263" y="95.7">6. 光轴63.5改为62.5，由新柱高与本件补偿；镜片口径、商用本体及默认孔规格不缩放。</text>
<text x="263" y="101.6">7. 已按正式公制柱源核对孔位与销孔；双销实配、末端完整牙及螺钉公差仍须验收。</text>
<text x="232" y="107">11.5</text>
<text x="263" y="107.5">8. 配套名义柱高25；本图局部Z0对应世界Z=31。</text>
<text x="263" y="113.4">9. 商业M4×10名义旋入4.5，原厂深5.5、底余1。</text>
<text x="159.6" y="140.9">34</text>
<text x="94" y="205">23</text>
</g>
<g font-size="2.5">
<text x="44" y="122.3">O</text>
<text x="157" y="122.3">O</text>
<text x="157" y="203">O</text>
<text x="165" y="282">孔表坐标：局部 XYZ；详见基准说明</text>
<text x="290" y="282">打印：实际大小 100%</text>
<text x="353" y="282">未注条件见技术说明</text>
</g>
<g font-size="2.3">
<text x="48" y="116.3">Z</text>
<text x="161" y="116.3">Z</text>
<text x="56" y="124.3">Y</text>
<text x="169" y="124.3">X</text>
<text x="149.5" y="185">H03</text>
<text x="200.5" y="182">H02</text>
<text x="161" y="197">Y</text>
<text x="163" y="203">H01</text>
<text x="169" y="205">X</text>
<text x="176.5" y="221">H03</text>
<text x="125.5" y="224">H02</text>
</g>
<g font-size="2.1">
<text x="263" y="240">冻结源 SHA256：</text>
<text x="263" y="244">0e41c6f4b16b4043e32837769dc292bb</text>
<text x="263" y="248">014bf3fc7a8b543e75c0e4c7528b15cf</text>
</g>
</svg>
